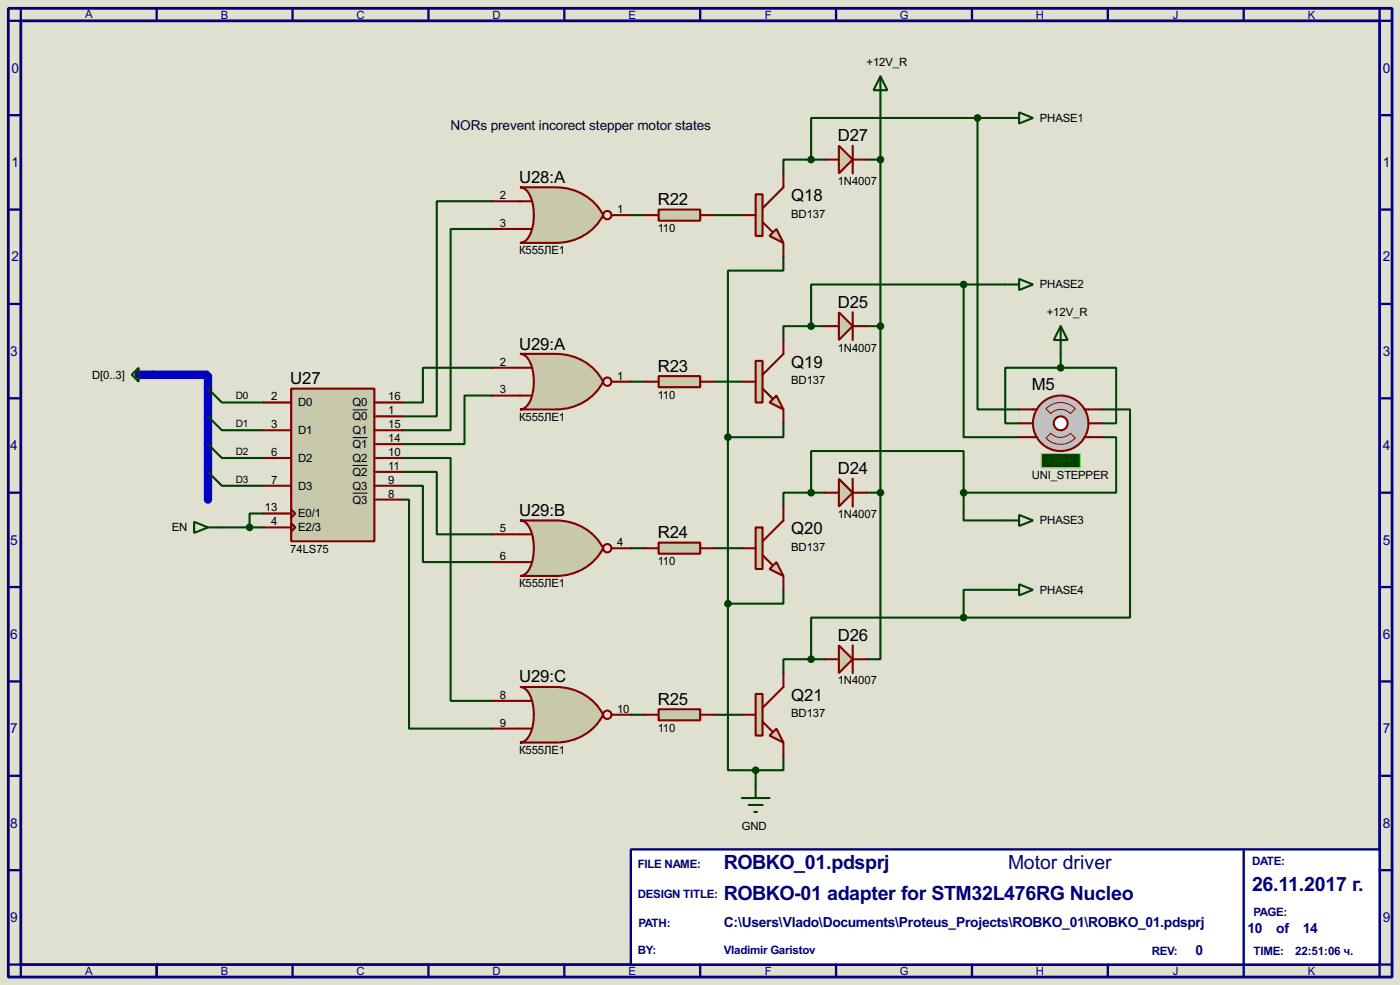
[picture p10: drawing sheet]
<svg xmlns="http://www.w3.org/2000/svg" width="256mm" height="180mm" viewBox="0 0 256 180" stroke-linecap="round" stroke-linejoin="round" font-family="sans-serif">
<path d="M0 0h256.5v180.3h-256.5z" fill="#e0e0d0"/>
<path d="M1.5 1.5h253.5v177.3h-253.5zM3.8 3.8h248.9v172.7h-248.9z" fill="none" stroke="#000080" stroke-width=".51"/>
<path d="M3.8 1.5v2.3h-2.3M28.7 1.5v2.3" fill="none" stroke="#000080" stroke-width=".42"/>
<path d="M115.6 155.4h137.1v21.1h-137.1z" fill="#fff" stroke="#000080" stroke-width=".42"/>
<g fill="none" stroke="#000080" stroke-width=".42">
<path d="M53.6 1.5v2.3M78.5 1.5v2.3M103.4 1.5v2.3M128.3 1.5v2.3M153.2 1.5v2.3M178.1 1.5v2.3M202.9 1.5v2.3M227.8 1.5v2.3M252.7 1.5v2.3h2.3M1.5 21.1h2.3M1.5 38.4h2.3M252.7 21.1h2.3"/>
<path d="M252.7 38.4h2.3M1.5 55.6h2.3M252.7 55.6h2.3M1.5 72.9h2.3M252.7 72.9h2.3M1.5 90.2h2.3M252.7 90.2h2.3M1.5 107.4h2.3M252.7 107.4h2.3M1.5 124.7h2.3M252.7 124.7h2.3M1.5 142h2.3"/>
<path d="M1.5 159.3h2.3M227.8 155.4v23.4M252.7 142h2.3M252.7 159.3h2.3M1.5 176.5h2.3v2.3M28.7 176.5v2.3M53.6 176.5v2.3M78.5 176.5v2.3M103.4 176.5v2.3M128.3 176.5v2.3M153.2 176.5v2.3M178.1 176.5v2.3"/>
<path d="M202.9 176.5v2.3M255 176.5h-2.3v2.3"/>
</g>
<path d="M27.9 68.6h10.2v22.8" fill="none" stroke="#0000c0" stroke-width="1.5"/>
<g fill="none" stroke="#004000" stroke-width=".38">
<path d="M161.3 19v71.2M90.2 36.8h-10.2v39.4h-6.3M115.6 39.4h2.5M130.8 39.4h5.1M148.6 29.2h-5.1v2.5M148.6 29.2h2.5M158.7 29.2h2.6M179.1 21.6v53.3h7.6M179.1 21.6h-30.5v7.6M179.1 21.6h5M90.2 41.9h-7.7v36.8h-8.8M143.5 47v2.5h-10.2v30.5"/>
<path d="M148.6 59.7h-5.1v2.5M148.6 59.7h2.5M158.7 59.7h2.6M176.5 52.1v27.9h10.2M176.5 52.1h-27.9v7.6M176.5 52.1h7.6M38.1 71.1l2.5 2.6h7.7M38.1 76.2l2.5 2.5h7.7M90.2 67.3h-12.7v6.4h-3.8M90.2 72.4h-5.1v8.9h-11.4M115.6 69.8h2.5M130.8 69.8h5.1"/>
<path d="M143.5 77.5v2.5h-10.2M194.3 67.3h10.2v10.2h-2.6M194.3 67.3h-10.2v10.2h2.6M194.3 64.8v2.5M201.9 74.9h5.1v38.1h-30.5M38.1 81.3l2.5 2.5h7.7M38.1 86.4l2.5 2.5h7.7M40.6 96.5h7.7M48.3 94h-2.6v2.5M73.7 86.4h6.3v11.4h10.2M73.7 88.9h3.8v14h12.7M73.7 83.8h8.8v44.5h7.7"/>
<path d="M73.7 91.4h1.2v41.9h15.3M133.3 80v30.5M148.6 90.2h-5.1v2.5M148.6 90.2v-7.7h27.9v7.7M148.6 90.2h2.5M158.7 90.2h2.6M161.3 90.2v30.4h-2.6M176.5 90.2v5h7.6M201.9 80h2.6v10.2h-28M115.6 100.3h2.5M130.8 100.3h5.1M133.3 110.5v30.5h5.1"/>
<path d="M143.5 107.9v2.6h-10.2M176.5 113h-27.9v7.6M184.1 107.9h-7.6v5.1M115.6 130.8h2.5M130.8 130.8h5.1M143.5 138.4v2.6h-5.1M148.6 120.6h-5.1v2.6M148.6 120.6h2.5M138.4 141v2.5"/>
</g>
<path d="M53.3 71.1h15.3v28h-15.3z" fill="#c8c8aa" stroke="#800000" stroke-width=".38"/>
<g fill="none" stroke="#800000" stroke-width=".38">
<path d="M48.3 73.7h5M48.3 78.7h5M68.6 73.7h5.1M68.6 76.2h5.1M68.6 78.7h5.1M48.3 83.8h5M48.3 88.9h5M48.3 94h5M48.3 96.5h5M53.3 93.2l.8 .8-.8 .7zM53.3 95.8l.8 .7-.8 .8zM68.6 81.3h5.1"/>
<path d="M68.6 83.8h5.1M68.6 86.4h5.1M68.6 88.9h5.1M68.6 91.4h5.1"/>
</g>
<path d="M64.6 75h2.7M64.6 80.1h2.7M64.6 85.2h2.7M64.6 90.3h2.7" fill="none" stroke="#000" stroke-width=".18"/>
<path d="M24.1 68.6l1.3-1.3v2.5zM35.6 95.5l2.5 1-2.5 1zM38.1 96.5h2.5" fill="none" stroke="#004000" stroke-width=".38"/>
<circle cx="45.7" cy="96.5" r=".51" fill="#004000" stroke="#004000" stroke-width=".38"/>
<path d="M25.4 68.6h2.5" fill="none" stroke="#0000c0" stroke-width="1.5"/>
<path d="M95.2 34.3h6.7a9.5 9.5 0 0 1 8.6 5.1 9.5 9.5 0 0 1-8.6 5h-6.7a2.2 2.2 0 0 0 1.9-1.4 9.2 9.2 0 0 0-.4-7.8l-.9-.8z" fill-rule="evenodd" fill="#c8c8aa" stroke="#800000" stroke-width=".38"/>
<g fill="none" stroke="#800000" stroke-width=".38">
<path d="M90.2 36.8h7.1M112 39.4h3.6M90.2 41.9h7.1"/>
<circle cx="111.3" cy="39.4" r=".76"/>
</g>
<path d="M95.2 64.8h6.7a9.5 9.5 0 0 1 8.6 5 9.5 9.5 0 0 1-8.6 5.1h-6.7a2.2 2.2 0 0 0 1.9-1.5 9.2 9.2 0 0 0-.4-7.8l-.9-.7z" fill-rule="evenodd" fill="#c8c8aa" stroke="#800000" stroke-width=".38"/>
<g fill="none" stroke="#800000" stroke-width=".38">
<path d="M90.2 72.4h7.1M90.2 67.3h7.1M112 69.8h3.6"/>
<circle cx="111.3" cy="69.9" r=".76"/>
</g>
<path d="M95.2 95.2h6.7a9.5 9.5 0 0 1 8.6 5.1 9.5 9.5 0 0 1-8.6 5.1h-6.7a2.2 2.2 0 0 0 1.9-1.5 9.2 9.2 0 0 0-.4-7.8l-.9-.7z" fill-rule="evenodd" fill="#c8c8aa" stroke="#800000" stroke-width=".38"/>
<g fill="none" stroke="#800000" stroke-width=".38">
<path d="M90.2 97.8h7.1M90.2 102.9h7.1M112 100.3h3.6"/>
<circle cx="111.3" cy="100.3" r=".76"/>
</g>
<path d="M95.2 125.7h6.7a9.5 9.5 0 0 1 8.6 5.1 9.5 9.5 0 0 1-8.6 5.1h-6.7a2.2 2.2 0 0 0 1.9-1.5 9.2 9.2 0 0 0-.4-7.8l-.9-.8z" fill-rule="evenodd" fill="#c8c8aa" stroke="#800000" stroke-width=".38"/>
<g fill="none" stroke="#800000" stroke-width=".38">
<path d="M90.2 133.3h7.1M90.2 128.3h7.1M112 130.8h3.6"/>
<circle cx="111.3" cy="130.8" r=".76"/>
</g>
<path d="M120.6 38.4h7.7v2h-7.7z" fill="#c8c8aa" stroke="#800000" stroke-width=".38"/>
<path d="M118.1 39.4h2.5M128.3 39.4h2.5" fill="none" stroke="#800000" stroke-width=".38"/>
<path d="M120.6 68.8h7.7v2.1h-7.7z" fill="#c8c8aa" stroke="#800000" stroke-width=".38"/>
<path d="M118.1 69.8h2.5M128.3 69.8h2.5" fill="none" stroke="#800000" stroke-width=".38"/>
<path d="M120.6 99.3h7.7v2h-7.7z" fill="#c8c8aa" stroke="#800000" stroke-width=".38"/>
<path d="M118.1 100.3h2.5M128.3 100.3h2.5" fill="none" stroke="#800000" stroke-width=".38"/>
<path d="M120.6 129.8h7.7v2h-7.7z" fill="#c8c8aa" stroke="#800000" stroke-width=".38"/>
<path d="M118.1 130.8h2.5M128.3 130.8h2.5" fill="none" stroke="#800000" stroke-width=".38"/>
<path d="M141 43.2l1.2-1.3 1.3 2.5z" fill="#c8c8aa" stroke="#800000" stroke-width=".38"/>
<path d="M138.4 35.6h1.3v7.6h-1.3z" fill="#c8c8aa" stroke="#800000" stroke-width=".38"/>
<path d="M135.9 39.4h2.5M143.5 31.7v2.6l-3.8 3.8M139.7 40.6l1.8 1.8M143.5 44.4v2.6" fill="none" stroke="#800000" stroke-width=".38"/>
<path d="M141 73.7l1.2-1.3 1.3 2.5z" fill="#c8c8aa" stroke="#800000" stroke-width=".38"/>
<path d="M138.4 66h1.3v7.7h-1.3z" fill="#c8c8aa" stroke="#800000" stroke-width=".38"/>
<path d="M135.9 69.8h2.5M139.7 71.1l1.8 1.8M143.5 62.2v2.6l-3.8 3.8M143.5 74.9v2.6" fill="none" stroke="#800000" stroke-width=".38"/>
<path d="M141 104.1l1.2-1.2 1.3 2.5z" fill="#c8c8aa" stroke="#800000" stroke-width=".38"/>
<path d="M138.4 96.5h1.3v7.6h-1.3z" fill="#c8c8aa" stroke="#800000" stroke-width=".38"/>
<path d="M143.5 92.7v2.5l-3.8 3.9M135.9 100.3h2.5M139.7 101.6l1.8 1.8M143.5 105.4v2.5" fill="none" stroke="#800000" stroke-width=".38"/>
<path d="M141 134.6l1.2-1.3 1.3 2.6z" fill="#c8c8aa" stroke="#800000" stroke-width=".38"/>
<path d="M138.4 127h1.3v7.6h-1.3z" fill="#c8c8aa" stroke="#800000" stroke-width=".38"/>
<path d="M135.9 130.8h2.5M139.7 132.1l1.8 1.8M143.5 123.2v2.5l-3.8 3.8M143.5 135.9v2.5" fill="none" stroke="#800000" stroke-width=".38"/>
<path d="M135.9 146h5.1M137.2 147.3h2.5M138.2 148.6h.5M138.4 143.5v2.5" fill="none" stroke="#004000" stroke-width=".38"/>
<g fill="#004000" stroke="#004000" stroke-width=".38">
<circle cx="138.4" cy="141" r=".51"/>
<circle cx="133.3" cy="110.5" r=".51"/>
<circle cx="133.3" cy="80" r=".51"/>
</g>
<path d="M153.7 87.6l2.5 2.6-2.5 2.5z" fill="#c8c8aa" stroke="#800000" stroke-width=".38"/>
<path d="M151.1 90.2h2.6M156.2 87.6v5.1M156.2 90.2h2.5" fill="none" stroke="#800000" stroke-width=".38"/>
<path d="M153.7 57.1l2.5 2.6-2.5 2.5z" fill="#c8c8aa" stroke="#800000" stroke-width=".38"/>
<path d="M151.1 59.7h2.6M156.2 57.1v5.1M156.2 59.7h2.5" fill="none" stroke="#800000" stroke-width=".38"/>
<path d="M153.7 118.1l2.5 2.5-2.5 2.6z" fill="#c8c8aa" stroke="#800000" stroke-width=".38"/>
<path d="M156.2 118.1v5.1M151.1 120.6h2.6M156.2 120.6h2.5" fill="none" stroke="#800000" stroke-width=".38"/>
<path d="M153.7 26.7l2.5 2.5-2.5 2.5z" fill="#c8c8aa" stroke="#800000" stroke-width=".38"/>
<path d="M151.1 29.2h2.6M156.2 26.7v5M156.2 29.2h2.5" fill="none" stroke="#800000" stroke-width=".38"/>
<g fill="#004000" stroke="#004000" stroke-width=".38">
<circle cx="161.3" cy="59.7" r=".51"/>
<circle cx="161.3" cy="90.2" r=".51"/>
</g>
<circle cx="194.3" cy="77.5" r="5.1" fill="#c0c0c0" stroke="#800000" stroke-width=".38"/>
<circle cx="194.3" cy="77.5" r="1.27" fill="#feffff" stroke="#800000" stroke-width=".38"/>
<path d="M189.2 74.9h.8M198.6 74.9h.8M189.2 80h.8M198.6 80h.8" fill="none" stroke="#800000" stroke-width=".38"/>
<path d="M190.8 83.1h7.1v2.5h-7.1z" fill="#004000" stroke="#0f0" stroke-width=".18"/>
<path d="M191.6 74.8a3.7 3.7 0 0 1 5.4 0l-.9 .9a2.51 2.51 0 0 0-3.6 0zM191.6 80.2l.9-.9a2.51 2.51 0 0 0 3.6 0l.9 .9a3.7 3.7 0 0 1-5.4 0z" fill="none" stroke="#800000" stroke-width=".18"/>
<path d="M186.7 77.5h2.5M186.7 74.9h2.5M199.4 77.5h2.5M199.4 74.9h2.5M186.7 80h2.5M199.4 80h2.5" fill="none" stroke="#800000" stroke-width=".38"/>
<g fill="#004000" stroke="#004000" stroke-width=".38">
<circle cx="148.6" cy="59.7" r=".51"/>
<circle cx="148.6" cy="29.2" r=".51"/>
<circle cx="148.6" cy="90.2" r=".51"/>
<circle cx="148.6" cy="120.6" r=".51"/>
<circle cx="194.3" cy="67.3" r=".51"/>
<circle cx="161.3" cy="29.2" r=".51"/>
<circle cx="176.5" cy="52.1" r=".51"/>
<circle cx="179.1" cy="21.6" r=".51"/>
<circle cx="176.5" cy="90.2" r=".51"/>
<circle cx="176.5" cy="113" r=".51"/>
</g>
<path d="M161.3 14l1.3 2.5h-2.6zM161.3 14v5M184.1 21.6h2.6M186.7 20.6l2.5 1-2.5 1zM184.1 52.1h2.6M186.7 51.1l2.5 1-2.5 1zM194.3 59.7l1.3 2.5h-2.6zM194.3 59.7v5.1M184.1 95.2h2.6M186.7 94.2l2.5 1-2.5 1.1zM184.1 107.9h2.6M186.7 106.9l2.5 1-2.5 1.1z" fill="none" stroke="#004000" stroke-width=".38"/>
<g font-size="4" fill="#000080">
<text x="132.6" y="159">ROBKO_01.pdsprj</text>
<text x="184.7" y="159">Motor driver</text>
<text x="132.6" y="164.8">ROBKO-01 adapter for STM32L476RG Nucleo</text>
<text x="229.4" y="163.1">26.11.2017 г.</text>
</g>
<g font-size="3.4">
<text x="153.5" y="25.9">D27</text>
<text x="95.1" y="33.5">U28:A</text>
<text x="120.5" y="37.5">R22</text>
<text x="144.9" y="36.9">Q18</text>
<text x="153.5" y="56.3">D25</text>
<text x="95.1" y="64">U29:A</text>
<text x="53.2" y="70.3">U27</text>
<text x="120.5" y="68">R23</text>
<text x="144.9" y="67.4">Q19</text>
<text x="189" y="71.5">M5</text>
<text x="153.5" y="86.8">D24</text>
<text x="95.1" y="94.4">U29:B</text>
<text x="120.5" y="98.5">R24</text>
<text x="144.9" y="97.8">Q20</text>
<text x="153.5" y="117.3">D26</text>
<text x="95.1" y="124.9">U29:C</text>
<text x="120.5" y="128.9">R25</text>
<text x="144.9" y="128.3">Q21</text>
</g>
<g font-size="2.8" fill="#000080">
<text x="2.1" y="13.3">0</text>
<text x="253.3" y="13.3">0</text>
<text x="2.1" y="30.6">1</text>
<text x="253.3" y="30.6">1</text>
<text x="2.1" y="47.8">2</text>
<text x="253.3" y="47.8">2</text>
<text x="1.9" y="65.1">3</text>
<text x="253.3" y="65.1">3</text>
<text x="1.9" y="82.4">4</text>
<text x="253.3" y="82.4">4</text>
<text x="1.9" y="99.7">5</text>
<text x="253.3" y="99.7">5</text>
<text x="1.9" y="116.9">6</text>
<text x="253.3" y="116.9">6</text>
<text x="1.9" y="134.2">7</text>
<text x="253.3" y="134.2">7</text>
<text x="1.9" y="151.5">8</text>
<text x="253.3" y="151.5">8</text>
<text x="1.9" y="168.7">9</text>
<text x="132.6" y="169.7">C:\Users\Vlado\Documents\Proteus_Projects\ROBKO_01\ROBKO_01.pdsprj</text>
<text x="228.5" y="170.7">10</text>
<text x="233.8" y="170.7">of</text>
<text x="238.7" y="170.7">14</text>
<text x="253.3" y="168.7">9</text>
<text x="219" y="174.8">0</text>
</g>
<text font-size="2.8" fill="#000040" x="82.5" y="23.8">NORs prevent incorect stepper motor states</text>
<g font-size="2.4" fill="#000080">
<text x="116.8" y="158.8">FILE NAME:</text>
<text x="229.4" y="158.3">DATE:</text>
<text x="116.8" y="164.3">DESIGN TITLE:</text>
<text x="229.6" y="167.7">PAGE:</text>
<text x="117" y="169.6">PATH:</text>
<text x="116.8" y="174.6">BY:</text>
<text x="132.6" y="174.6">Vladimir Garistov</text>
<text x="211" y="174.7">REV:</text>
<text x="229.6" y="174.7">TIME:</text>
<text x="237.3" y="174.7">22:51:06 ч.</text>
</g>
<g font-size="2.3" fill="#000080">
<text x="15.6" y="3.3">A</text>
<text x="40.5" y="3.5">B</text>
<text x="65.3" y="3.5">C</text>
<text x="90.2" y="3.5">D</text>
<text x="115.1" y="3.5">E</text>
<text x="140.1" y="3.5">F</text>
<text x="164.8" y="3.5">G</text>
<text x="189.8" y="3.5">H</text>
<text x="214.9" y="3.5">J</text>
<text x="239.6" y="3.5">K</text>
<text x="15.6" y="178.5">A</text>
<text x="40.5" y="178.5">B</text>
<text x="65.3" y="178.5">C</text>
<text x="90.2" y="178.5">D</text>
<text x="115.1" y="178.5">E</text>
<text x="140.1" y="178.5">F</text>
<text x="164.8" y="178.5">G</text>
<text x="189.8" y="178.5">H</text>
<text x="214.9" y="178.5">J</text>
<text x="239.6" y="178.5">K</text>
</g>
<g font-size="2.3">
<text x="158.7" y="12.1">+12V_R</text>
<text x="190.5" y="22.3">PHASE1</text>
<text x="153.5" y="33.9">1N4007</text>
<text x="91.6" y="36.4">2</text>
<text x="91.6" y="41.5">3</text>
<text x="113" y="39">1</text>
<text x="144.9" y="39.8">BD137</text>
<text x="95.1" y="46.6">К555ЛЕ1</text>
<text x="120.5" y="42.5">110</text>
<text x="190.5" y="52.8">PHASE2</text>
<text x="191.8" y="57.9">+12V_R</text>
<text x="153.5" y="64.3">1N4007</text>
<text x="16.9" y="69.3">D[0..3]</text>
<text x="91.6" y="66.9">2</text>
<text x="113" y="69.5">1</text>
<text x="144.9" y="70.3">BD137</text>
<text x="49.7" y="73.3">2</text>
<text x="54.6" y="74.4">D0</text>
<text x="64.6" y="74.4">Q0</text>
<text x="64.6" y="76.9">Q0</text>
<text x="71.1" y="73.3">16</text>
<text x="71.1" y="75.8">1</text>
<text x="91.6" y="72">3</text>
<text x="95.1" y="77">К555ЛЕ1</text>
<text x="120.5" y="73">110</text>
<text x="49.7" y="78.4">3</text>
<text x="49.7" y="83.4">6</text>
<text x="54.6" y="79.5">D1</text>
<text x="64.6" y="79.5">Q1</text>
<text x="64.6" y="82">Q1</text>
<text x="71.1" y="78.4">15</text>
<text x="71.1" y="80.9">14</text>
<text x="71.1" y="83.4">10</text>
<text x="49.7" y="88.5">7</text>
<text x="54.6" y="84.5">D2</text>
<text x="54.6" y="89.6">D3</text>
<text x="64.6" y="84.5">Q2</text>
<text x="64.6" y="87.1">Q2</text>
<text x="64.6" y="89.6">Q3</text>
<text x="71.1" y="86">11</text>
<text x="71.1" y="88.5">9</text>
<text x="189" y="87.6">UNI_STEPPER</text>
<text x="48.5" y="93.6">13</text>
<text x="54.6" y="94.7">E0/1</text>
<text x="64.6" y="92.2">Q3</text>
<text x="71.1" y="91.1">8</text>
<text x="153.5" y="94.8">1N4007</text>
<text x="190.5" y="96">PHASE3</text>
<text x="31.5" y="97.2">EN</text>
<text x="49.7" y="96.1">4</text>
<text x="53.2" y="101.1">74LS75</text>
<text x="54.6" y="97.2">E2/3</text>
<text x="91.6" y="97.4">5</text>
<text x="113" y="99.9">4</text>
<text x="144.9" y="100.8">BD137</text>
<text x="91.6" y="102.5">6</text>
<text x="95.1" y="107.5">К555ЛЕ1</text>
<text x="120.5" y="103.4">110</text>
<text x="190.5" y="108.7">PHASE4</text>
<text x="153.5" y="125.3">1N4007</text>
<text x="91.6" y="127.9">8</text>
<text x="113" y="130.4">10</text>
<text x="144.9" y="131.2">BD137</text>
<text x="91.6" y="133">9</text>
<text x="95.1" y="138">К555ЛЕ1</text>
<text x="120.5" y="133.9">110</text>
<text x="135.9" y="151.8">GND</text>
</g>
<text font-size="2.3" fill="#008000" x="191.7" y="85">+88.8</text>
<g font-size="2.1">
<text x="43.2" y="73.1">D0</text>
<text x="43.2" y="78.2">D1</text>
<text x="43.2" y="83.3">D2</text>
<text x="43.2" y="88.3">D3</text>
</g>
</svg>
